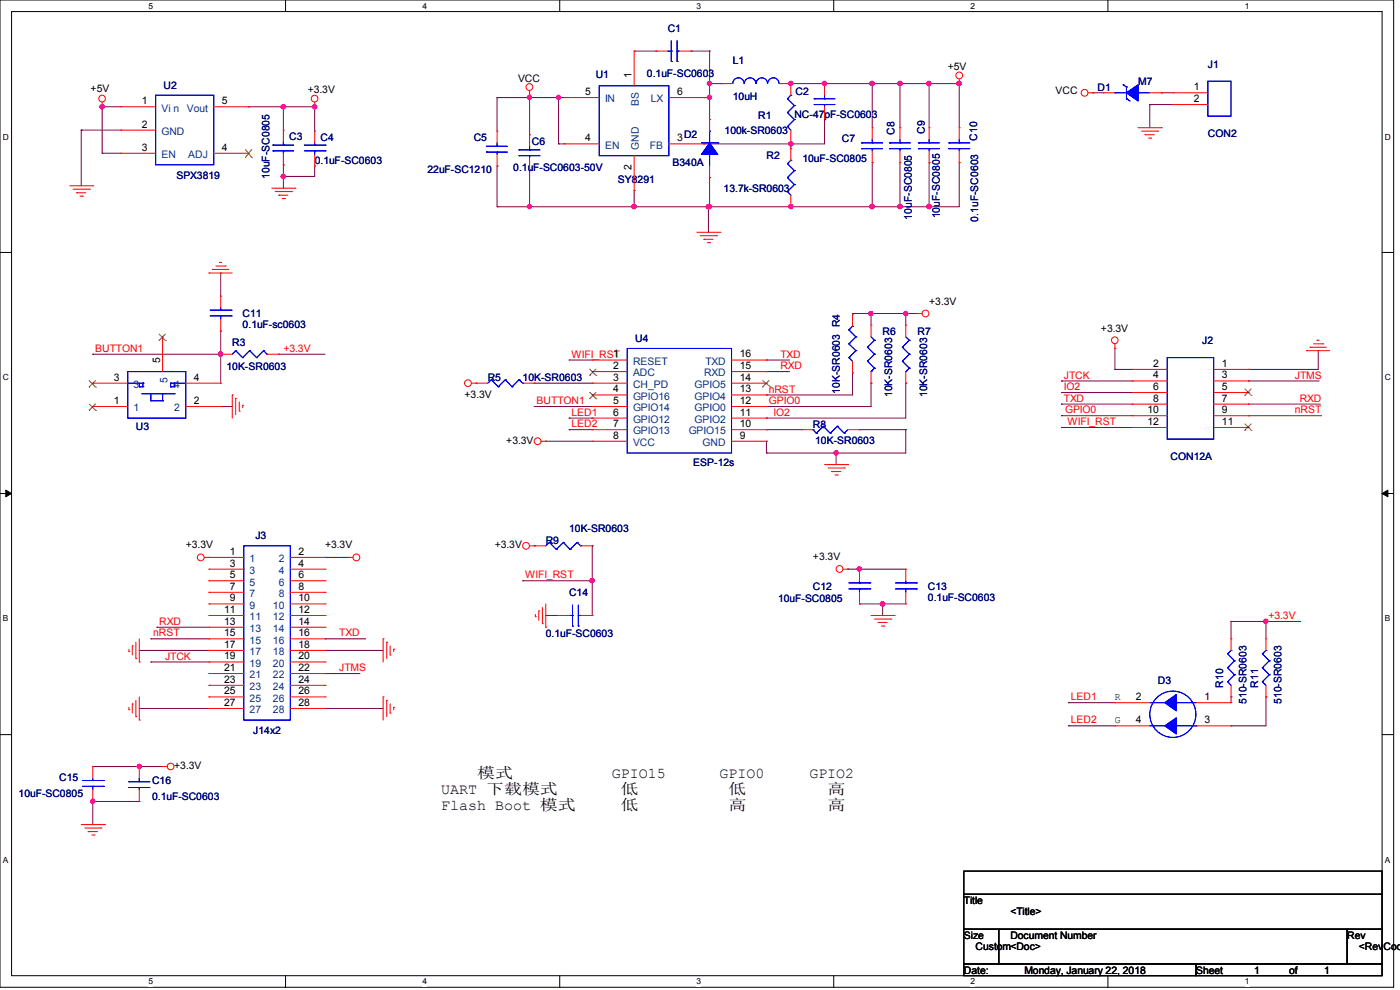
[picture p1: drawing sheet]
<svg xmlns="http://www.w3.org/2000/svg" width="297mm" height="210mm" viewBox="0 0 297 210" stroke-linecap="round" stroke-linejoin="round" font-family="sans-serif">
<path d="M0 0h295.7v209.4h-295.7zM2.5 2.5h290.7v204.5h-290.7z" fill="none" stroke="#000" stroke-width=".21"/>
<g fill="#fff">
<path d="M31.5 .3h1v1.9h-1z"/>
<path d="M31.5 207.2h1v2h-1z"/>
</g>
<path d="M60.6 0v2.5M60.6 207v2.4" fill="none" stroke="#000" stroke-width=".21"/>
<g fill="#fff">
<path d="M89.6 .3h1v1.9h-1z"/>
<path d="M89.6 207.2h1v2h-1z"/>
</g>
<path d="M118.7 0v2.5M118.7 207v2.4" fill="none" stroke="#000" stroke-width=".21"/>
<g fill="#fff">
<path d="M147.8 .3h1v1.9h-1z"/>
<path d="M147.8 207.2h1v2h-1z"/>
</g>
<path d="M176.9 0v2.5M176.9 207v2.4" fill="none" stroke="#000" stroke-width=".21"/>
<g fill="#fff">
<path d="M205.9 .3h1v1.9h-1z"/>
<path d="M205.9 207.2h1v2h-1z"/>
</g>
<path d="M235 0v2.5M235 207v2.4" fill="none" stroke="#000" stroke-width=".21"/>
<g fill="#fff">
<path d="M264.1 .3h.9v1.9h-.9z"/>
<path d="M264.1 207.2h.9v2h-.9z"/>
<path d="M.6 28h1.3v2h-1.3z"/>
<path d="M293.8 28h1.3v2h-1.3z"/>
<path d="M.6 79.1h1.3v2h-1.3z"/>
<path d="M293.8 79.1h1.3v2h-1.3z"/>
</g>
<path d="M0 53.6h2.5M293.2 53.6h2.5" fill="none" stroke="#000" stroke-width=".21"/>
<g fill="#fff">
<path d="M.6 130.2h1.2v2h-1.2z"/>
<path d="M293.8 130.2h1.2v2h-1.2z"/>
</g>
<path d="M0 104.7h2.5M293.2 104.7h2.5" fill="none" stroke="#000" stroke-width=".21"/>
<path d="M1.2 104l1.3 .7-1.3 .7zM293.2 104.7l1.2-.7v1.4z" fill="#000" stroke="#000" stroke-width=".21"/>
<g fill="#fff">
<path d="M.6 181.4h1.2v1.9h-1.2z"/>
<path d="M293.8 181.4h1.2v1.9h-1.2z"/>
</g>
<path d="M0 155.8h2.5M293.2 155.8h2.5M204.5 184.8h88.7v4.9h-88.7zM204.5 189.7h88.7v7.4h-88.7zM204.5 197.1h7.4v7.4h-7.4zM211.9 197.1h73.9v7.4h-73.9zM285.8 197.1h7.4v7.4h-7.4zM204.5 204.5h49.2v2.5h-49.2zM253.7 204.5h39.5v2.5h-39.5z" fill="none" stroke="#000" stroke-width=".21"/>
<g fill="none" stroke="#800040" stroke-width=".21">
<path d="M134.5 10.8h.1M134.5 10.8h4.7M146.6 10.8h.1M146.6 10.8h3.9M150.5 17.7h.1M150.5 10.8h.1M150.5 10.8v14.6M150.5 17.7h2.5M167.8 17.7h.1M167.8 17.7h35.7M174.9 17.7h.1M185 17.7h.1"/>
<path d="M185 17.7v9.4M190.9 17.7h.1M190.9 17.7v9.4M197.1 17.7h.1M197.1 17.7v9.4M203.5 17.7h.1M203.5 17.7v9.4M231.8 19.7h.1M231.8 19.7h2.3M246.4 19.7h.1M246.4 19.7h2.4M17.2 27.6h.1"/>
<path d="M17.2 27.6v11.8M17.2 27.6h8.4M21.7 22.6h.1M21.7 32.5h.1M21.7 22.6h3.9M21.7 22.6v9.9M21.7 32.5h3.9M52.7 22.6h.1M52.7 22.6h14.1M60.1 37.4h.1M60.1 35h.1M60.1 22.6h.1"/>
<path d="M60.1 22.6v5M60.1 35v4.9M66.8 35.2h.1M66.8 22.6h.1M66.8 22.6v5.2M66.8 35.2v2.2h-6.7M105.5 20.7h.1M105.5 35.2h.1M105.5 20.7h14.2M105.5 20.7v7.1M105.5 35.2v8.7M112.4 20.7h.1"/>
<path d="M112.4 36h.1M112.4 20.2h.1M112.4 20.2v8.4M112.4 36v7.9M118.5 20.7h.1M118.5 30.5h.1M118.5 30.5h1.2M118.5 20.7v9.8M149.3 20.7h.1M149.3 30.5h.1M149.3 20.7h1.2M150.5 20.7h.1"/>
<path d="M150.5 37.7h.1M150.5 37.7v6.2M167.8 30.5h.1M167.8 30.1h.1M167.8 30.1v1.4M174.9 25.1h.1M174.9 25.1v5.4h-25.6M185 34.5h.1M185 34.5v9.4M190.9 34.5h.1M190.9 34.5v9.4M197.1 34.5h.1"/>
<path d="M197.1 34.5v9.4M203.5 34.5h.1M203.5 34.5v9.4h-98M243.9 22.2h.1M243.9 22.2v4.9M243.9 22.2h4.9M46.8 57.9h.1M46.8 57.9v4.9M105.5 43.9h.1M112.4 43.9h.1M134.5 40.4h.1M134.5 43.9h.1"/>
<path d="M134.5 40.4v3.5M150.3 43.9h.1M150.3 43.9v5.4M150.5 43.9h.1M167.8 43.9h.1M185 43.9h.1M190.9 43.9h.1M197.1 43.9h.1M19.7 75.1h.1M19.7 75.1h27.1M46.8 70.2h.1M46.8 75.1h.1"/>
<path d="M46.8 70.2v11.1M59.1 75.1h.1M59.1 75.1h9.9M120.7 76.4h.1M120.7 76.4h4.9M162.6 76.4h.1M162.6 78.8h.1M162.6 76.4h4.9M162.6 78.8h4.9M180.8 66.5h.1M180.8 79.1h.1M180.8 66.5v.3"/>
<path d="M180.8 79.1v4.7h-18.2M180.8 66.5h13.8M184.8 66.5h.1M184.8 66.5v2.5M192.2 66.5h.1M192.2 66.5v2.5M236.5 73.9h.1M236.5 78.4h.1M236.5 73.9v4.5M236.5 78.4h3.7M264.8 78.4h.1M279.7 74.4h.1"/>
<path d="M279.7 74.4v4h-14.9M46.8 86.2h.1M46.8 86.2h2.5M113.3 81.3h.1M113.3 86.2h.1M113.3 86.2h12.3M113.3 81.3h12.3M115.8 93.6h.1M115.8 93.6h9.8M120.7 88.7h.1M120.7 91.1h.1M120.7 91.1h4.9"/>
<path d="M120.7 88.7h4.9M162.6 91.1h.1M162.6 86.2h.1M162.6 88.7h.1M162.6 83.8h.1M162.6 93.6h.1M162.6 96.1h.1M162.6 91.1h7.4M162.6 93.6v2.5M177.4 96.1h.1M177.4 96.1v2.5M182.3 91.1h.1"/>
<path d="M182.3 91.1h9.9M184.8 81.3h.1M184.8 81.3v4.9h-22.2M192.2 81.3h.1M192.2 91.1h.1M192.2 81.3v7.4h-29.6M192.2 91.1v5h-29.6M225.2 80.8h.1M225.2 83.3h.1M225.2 85.7h.1M225.2 88.2h.1M225.2 90.7h.1"/>
<path d="M225.2 80.8h15M225.2 83.3h15M225.2 85.7h15M225.2 88.2h15M225.2 90.7h15M264.8 80.8h.1M264.8 85.7h.1M264.8 88.2h.1M264.8 80.8h15.1M264.8 85.7h15.3M264.8 88.2h15.6M69 118.2h.1"/>
<path d="M69 118.2h4.9M125.6 115.8h.1M125.6 115.8v14.8M29.5 138h.1M29.5 138h14.8M32 135.5h.1M32 135.5h12.3M33.3 133.1h.1M33.3 133.1h11M69 135.5h.1M69 138h.1M69 138h12.3"/>
<path d="M69 135.5h8.6M110.9 123.2h.1M110.9 123.2h14.7M115.8 130.6h.1M115.8 130.6h2.4M125.6 123.2h.1M179.8 120.7h.1M179.8 120.7h12.4M182.3 120.7h.1M182.3 128.1h.1M182.3 128.1h9.9M187.2 128.1h.1"/>
<path d="M187.2 128.1v2.5M261.2 131.8h.1M261.2 131.8v3.7M261.2 131.8h14.7M268.6 131.8h.1M268.6 131.8v3.7M29.5 150.3h.1M29.5 150.3h14.8M32 140.4h.1M32 140.4h12.3M69 142.9h.1M69 150.3h.1"/>
<path d="M69 142.9h7.4M69 150.3h12.3M226.7 154h.1M226.7 149.1h.1M226.7 154h9.8M226.7 149.1h9.8M261.2 147.8h.1M261.2 154h.1M261.2 147.8v1.3M268.6 147.8h.1M268.6 147.8v6.2h-7.4M19.7 162.6h.1"/>
<path d="M19.7 170h.1M19.7 162.6h14.8M19.7 170h9.8M19.7 170v4.9M29.5 162.6h.1"/>
</g>
<g fill="#f0f" stroke="#f0f" stroke-width=".21">
<circle cx="182.3" cy="120.7" r=".47"/>
<circle cx="187.2" cy="128.1" r=".48"/>
<circle cx="29.5" cy="162.6" r=".48"/>
<circle cx="19.7" cy="170" r=".47"/>
<circle cx="46.8" cy="75.1" r=".48"/>
<circle cx="268.5" cy="131.8" r=".47"/>
<circle cx="118.5" cy="20.7" r=".47"/>
<circle cx="112.3" cy="20.7" r=".47"/>
<circle cx="167.8" cy="30.5" r=".47"/>
<circle cx="150.5" cy="20.7" r=".47"/>
<circle cx="174.9" cy="17.7" r=".48"/>
<circle cx="167.8" cy="17.7" r=".47"/>
<circle cx="185" cy="43.8" r=".47"/>
<circle cx="167.8" cy="43.8" r=".47"/>
<circle cx="185" cy="17.7" r=".47"/>
<circle cx="197.1" cy="43.8" r=".47"/>
<circle cx="150.5" cy="43.8" r=".47"/>
<circle cx="203.5" cy="17.7" r=".48"/>
<circle cx="134.5" cy="43.8" r=".47"/>
<circle cx="112.3" cy="43.8" r=".47"/>
<circle cx="21.7" cy="22.6" r=".48"/>
<circle cx="60.1" cy="37.4" r=".48"/>
<circle cx="66.7" cy="22.6" r=".48"/>
<circle cx="60.1" cy="22.6" r=".48"/>
<circle cx="190.9" cy="43.8" r=".47"/>
<circle cx="197.1" cy="17.7" r=".47"/>
<circle cx="190.9" cy="17.7" r=".47"/>
<circle cx="150.5" cy="17.7" r=".47"/>
<circle cx="150.3" cy="43.8" r=".48"/>
<circle cx="177.4" cy="96.1" r=".47"/>
<circle cx="192.2" cy="66.5" r=".47"/>
<circle cx="184.7" cy="66.5" r=".47"/>
<circle cx="125.6" cy="123.1" r=".48"/>
</g>
<g fill="none" stroke="#f00" stroke-width=".21">
<path d="M112.4 19.2v1M134.5 10.8h.1M134.5 10.8v7.4M139.2 10.8h.1M139.2 10.8h2.4M144.1 10.8h2.5M146.6 10.8h.1M153 17.7h.1M153 17.7h2.4M165.3 17.7h2.5M167.8 17.7h.1M167.8 17.7v2.5"/>
<path d="M174.9 17.7h.1M174.9 17.7v2.5M203.5 17.7h.1M203.5 16.8v.9M230.8 19.7h1M231.8 19.7h.1M234.1 19.7h.1M234.1 19.7h2.4M243.9 19.7h2.5M246.4 19.7h.1M248.8 19.7h.1M248.8 19.7h7.4"/>
<path d="M14.8 39.4h4.9M19.7 39.4h.1M21.7 22.6h.1M21.7 21.7v.9M25.6 22.6h.1M25.6 32.5h.1M25.6 27.6h.1M25.6 22.6h7.4M25.6 32.5h7.4M25.6 27.6h7.4M45.3 22.6h7.4M45.3 32.5h7.4"/>
<path d="M52.7 32.5h.1M52.7 22.6h.1M57.7 39.9h4.9M60.1 35h.1M60.1 27.6h.1M60.1 27.6v2.5M60.1 32.5v2.5M62.6 39.9h.1M66.8 22.6h.1M66.8 27.8h.1M66.8 35.2h.1M66.8 21.7v.9"/>
<path d="M66.8 27.8v2.5M66.8 32.8v2.4M105.5 35.2h.1M105.5 27.8h.1M105.5 27.8v2.5M105.5 32.8v2.4M112.4 20.2h.1M112.4 36h.1M112.4 28.6h.1M112.4 28.6v2.4M112.4 33.5v2.5M119.7 30.5h.1"/>
<path d="M119.7 20.7h.1M119.7 30.5h7.4M119.7 20.7h7.4M134.5 33v7.4M141.9 30.5h7.4M141.9 20.7h7.4M149.3 30.5h.1M149.3 20.7h.1M150.5 37.7h.1M150.5 25.4h.1M150.5 25.4v2.4M150.5 35.2v2.5"/>
<path d="M167.8 30.1h.1M167.8 31.5h.1M167.8 27.6v2.5M167.8 31.5v2.5M174.9 25.1h.1M174.9 22.6v2.5M185 34.5h.1M185 27.1h.1M185 27.1v2.4M185 32v2.5M190.9 34.5h.1M190.9 27.1h.1"/>
<path d="M190.9 27.1v2.4M190.9 32v2.5M197.1 34.5h.1M197.1 27.1h.1M197.1 27.1v2.4M197.1 32v2.5M203.5 34.5h.1M203.5 27.1h.1M203.5 27.1v2.4M203.5 32v2.5M241.4 27.1h5M242.2 27.8h3.4"/>
<path d="M242.9 28.6h.1M242.9 28.6h2M243.7 29.3h.4M244.1 29.3h.1M245.6 27.8h.1M246.4 27.1h.1M248.8 22.2h.1M248.8 22.2h7.4M15.5 40.1h3.5M16.3 40.9h.1M16.3 40.9h1.9M17 41.6h.5"/>
<path d="M17.5 41.6h.1M19 40.1h.1M44.3 57.9h.1M44.3 57.9h5M45.1 57.1h.1M45.1 57.1h3.4M45.8 56.4h2M46.6 55.7h.1M46.6 55.7h.4M47.8 56.4h.1M58.4 40.6h3.4M59.1 41.4h.1"/>
<path d="M59.1 41.4h2M59.9 42.1h.5M60.4 42.1h.1M61.8 40.6h.1M134.5 40.4h.1M147.8 49.3h4.9M148.5 50h3.5M149.3 50.8h.1M149.3 50.8h2M150 51.5h.5M150.5 51.5h.1M152 50h.1"/>
<path d="M152.7 49.3h.1M167.8 43.9h.1M167.8 41.4v2.5M34.5 71.5h.1M34.5 71.5v7.3M46.8 62.8h.1M46.8 70.2h.1M46.8 75.1h.1M46.8 62.8v2.5M46.8 67.7v2.5M46.8 75.1h2.5M56.6 75.1h2.5"/>
<path d="M59.1 75.1h.1M125.6 76.4h.1M125.6 78.8h.1M125.6 78.8h7.5M125.6 76.4h7.5M155.2 78.8h7.4M155.2 76.4h7.4M162.6 78.8h.1M162.6 76.4h.1M180.8 79.1h.1M180.8 66.8h.1M180.8 66.8v2.4"/>
<path d="M180.8 76.6v2.5M184.8 69h.1M184.8 69v2.5M184.8 78.8v2.5M192.2 69h.1M192.2 69v2.5M192.2 78.8v2.5M194.6 66.5h.1M194.6 66.5h1M236.5 73.9h.1M236.5 72.9v1M240.2 78.4h.1"/>
<path d="M240.2 78.4h7.4M257.5 78.4h7.3M264.8 78.4h.1M277.2 74.4h.1M277.2 74.4h4.9M277.9 73.7h.1M277.9 73.7h3.4M278.6 72.9h2M279.4 72.2h.1M279.4 72.2h.5M280.6 72.9h.1M19.7 86.2h.1"/>
<path d="M19.7 81.3h.1M19.7 81.3h7.4M19.7 86.2h7.4M39.4 81.3h7.4M39.4 86.2h7.4M46.8 86.2h.1M46.8 81.3h.1M49.3 83.8h.1M49.3 83.8v4.9M50 84.5h.1M50 84.5v3.5M50.8 87.2h.1"/>
<path d="M50.8 85.3v1.9M51.5 86h.1M51.5 86v.5M100 81.3h3.5M101 81.3h.1M110.9 81.3h2.4M113.3 81.3h.1M114.8 93.6h1M115.8 93.6h.1M125.6 81.3h.1M125.6 83.8h.1M125.6 86.2h.1"/>
<path d="M125.6 88.7h.1M125.6 91.1h.1M125.6 93.6h.1M125.6 81.3h7.5M125.6 93.6h7.5M125.6 91.1h7.5M125.6 88.7h7.5M125.6 86.2h7.5M125.6 83.8h7.5M155.2 81.3h7.4M155.2 93.6h7.4M155.2 91.1h7.4"/>
<path d="M155.2 88.7h7.4M155.2 86.2h7.4M155.2 83.8h7.4M162.6 93.6h.1M162.6 91.1h.1M162.6 88.7h.1M162.6 86.2h.1M162.6 83.8h.1M162.6 81.3h.1M170 91.1h.1M170 91.1h2.5M174.9 98.6h4.9"/>
<path d="M175.6 99.3h3.5M179.1 99.3h.1M179.8 98.6h.1M179.8 91.1h2.5M182.3 91.1h.1M184.8 81.3h.1M192.2 81.3h.1M240.2 80.8h.1M240.2 83.3h.1M240.2 85.7h.1M240.2 88.2h.1M240.2 90.7h.1"/>
<path d="M240.2 80.8h7.4M240.2 83.3h7.4M240.2 85.7h7.4M240.2 88.2h7.4M240.2 90.7h7.4M257.5 80.8h7.3M257.5 83.3h7.3M257.5 85.7h7.3M257.5 88.2h7.3M257.5 90.7h7.3M264.8 80.8h.1M264.8 83.3h.1"/>
<path d="M264.8 85.7h.1M264.8 88.2h.1M264.8 90.7h.1M43.3 118.2h8.4M44.3 118.2h.1M61.6 118.2h7.4M69 118.2h.1M73.9 118.2h.1M73.9 118.2h1M112.4 115.8h3.4M113.3 115.8h.1M123.2 115.8h2.4"/>
<path d="M125.6 115.8h.1M176.4 100h.1M176.4 100h2M177.1 100.8h.5M177.6 100.8h.1M27.3 138.2h.1M27.3 137.7v.5M28.1 137h.1M28.1 137v1.9M28.8 139.7h.1M28.8 136.2v3.5M29.5 135.5v4.9"/>
<path d="M44.3 120.7h.1M44.3 123.2h.1M44.3 125.6h.1M44.3 128.1h.1M44.3 130.6h.1M44.3 133.1h.1M44.3 135.5h.1M44.3 138h.1M44.3 130.6h7.4M44.3 120.7h7.4M44.3 123.2h7.4M44.3 125.6h7.4"/>
<path d="M44.3 128.1h7.4M44.3 133.1h7.4M44.3 135.5h7.4M44.3 138h7.4M61.6 130.6h7.4M61.6 120.7h7.4M61.6 123.2h7.4M61.6 125.6h7.4M61.6 128.1h7.4M61.6 133.1h7.4M61.6 135.5h7.4M61.6 138h7.4"/>
<path d="M69 120.7h.1M69 123.2h.1M69 125.6h.1M69 128.1h.1M69 130.6h.1M69 133.1h.1M69 135.5h.1M69 138h.1M81.3 135.5h.1M81.3 135.5v4.9M82 136.2h.1M82 136.2v3.5"/>
<path d="M82.8 138.9h.1M82.8 137v1.9M83.5 137.7h.1M83.5 137.7v.5M113.6 130.8h.1M113.6 130.3v.5M114.3 129.6h.1M114.3 129.6v2M115.1 132.3h.1M115.1 128.9v3.4M115.8 133.1h.1M115.8 128.1v5"/>
<path d="M118.2 130.6h.1M118.2 130.6h2.5M123.2 130.6h2.4M125.6 130.6h.1M178.9 120.7h.9M179.8 120.7h.1M182.3 120.7h.1M182.3 128.1h.1M182.3 120.7v2.5M182.3 125.6v2.5M184.8 130.6h4.9M185.5 131.3h3.5"/>
<path d="M186.3 132h.1M186.3 132h1.9M187 132.8h.5M187.5 132.8h.1M189 131.3h.1M189.7 130.6h.1M192.2 120.7h.1M192.2 128.1h.1M192.2 120.7v2.5M192.2 125.6v2.5M261.2 135.5h.1M261.2 135.5v2.5"/>
<path d="M268.6 135.5h.1M268.6 135.5v2.5M27.3 150.5h.1M27.3 150v.5M28.1 149.3h.1M28.1 149.3v2M28.8 152h.1M28.8 148.5v3.5M29.5 140.4h.1M29.5 152.7h.1M29.5 147.8v4.9M44.3 140.4h.1"/>
<path d="M44.3 142.9h.1M44.3 145.4h.1M44.3 147.8h.1M44.3 150.3h.1M44.3 140.4h7.4M44.3 142.9h7.4M44.3 145.4h7.4M44.3 147.8h7.4M44.3 150.3h7.4M61.6 140.4h7.4M61.6 142.9h7.4M61.6 145.4h7.4"/>
<path d="M61.6 147.8h7.4M61.6 150.3h7.4M69 140.4h.1M69 142.9h.1M69 145.4h.1M69 147.8h.1M69 150.3h.1M81.3 147.8h.1M81.3 147.8v4.9M82 148.5h.1M82 148.5v3.5M82.8 151.3h.1"/>
<path d="M82.8 149.3v2M83.5 150h.1M83.5 150v.5M236.5 149.1h.1M236.5 154h.1M236.5 149.1h7.4M236.5 154h7.4M253.7 149.1h7.5M253.7 154h7.5M261.2 149.1h.1M261.2 154h.1M261.2 147.8h.1"/>
<path d="M261.2 145.4v2.4M268.6 147.8h.1M268.6 145.4v2.4M17.2 174.9h5M18 175.6h3.4M18.7 176.4h.1M18.7 176.4h2M19.5 177.1h.4M19.7 162.6h.1M19.7 170h.1M19.7 162.6v2.5M19.7 167.5v2.5"/>
<path d="M19.9 177.1h.1M21.4 175.6h.1M22.2 174.9h.1M29.5 170h.1M29.5 162.6h.1M29.5 162.6v2.5M29.5 167.5v2.5M34.5 162.6h.1M34.5 162.6h1"/>
<circle cx="112.3" cy="18.5" r=".72"/>
<circle cx="203.5" cy="16" r=".72"/>
<circle cx="230.1" cy="19.7" r=".72"/>
<circle cx="21.6" cy="20.9" r=".71"/>
<circle cx="66.7" cy="20.9" r=".71"/>
<circle cx="196.3" cy="66.5" r=".72"/>
<circle cx="236.5" cy="72.2" r=".71"/>
<circle cx="99.3" cy="81.3" r=".72"/>
<circle cx="114" cy="93.6" r=".72"/>
<circle cx="42.6" cy="118.2" r=".72"/>
<circle cx="75.6" cy="118.2" r=".72"/>
<circle cx="111.6" cy="115.8" r=".72"/>
<circle cx="178.1" cy="120.7" r=".72"/>
<circle cx="36.2" cy="162.6" r=".71"/>
</g>
<g fill="none" stroke="#00f" stroke-width=".21">
<path d="M127.1 18.2h14.8v14.8h-14.8zM141.6 10.8h.8M142.4 13h.1M142.4 10.8h.1M142.4 8.6v4.4M143.6 10.8h.1M143.6 13h.1M143.6 10.8h.5M143.6 8.6v4.4M155.4 17.7a1.21 1.21 0 0 1 1.3-1.2 1.21 1.21 0 0 1 1.2 1.2 1.25 1.25 0 0 1 1.2-1.2 1.25 1.25 0 0 1 1.3 1.2 1.23 1.23 0 0 1 1.2-1.2 1.23 1.23 0 0 1 1.2 1.2M162.9 17.7a1.21 1.21 0 0 1 1.2-1.2 1.21 1.21 0 0 1 1.2 1.2M236.5 19.7h.1"/>
<path d="M236.5 19.7h2.5M238.3 18h.1M238.3 18l.7 .5M239 18.5h.1M239 18.5v2.5M241.4 19.7h.1M241.4 19.7h2.5M256.2 17.2h5v7.4h-5zM33 20.2h12.3v14.8h-12.3zM57.9 30.8h.1M57.9 32h.1M57.9 30.8h4.4"/>
<path d="M57.9 32h4.4M60.1 32h.1M60.1 30.8h.1M60.1 30.1v.7M60.1 32v.5M64.6 30.8h4.4M64.6 32h4.4M66.8 30.8h.1M66.8 32h.1M66.8 30.3v.5M66.8 32v.8M69 32h.1"/>
<path d="M69 30.8h.1M103.2 31h.1M103.2 32.3h.1M103.2 31h4.5M103.2 32.3h4.5M105.5 32.3h.1M105.5 31h.1M105.5 30.3v.7M105.5 32.3v.5M110.1 31.8h.1M110.1 33h.1M110.1 31.8h4.5"/>
<path d="M110.1 33h4.5M112.4 33h.1M112.4 31.8h.1M112.4 31v.8M112.4 33v.5M148.8 30.3h3.5M150.5 32.8h.1M150.5 27.8h.1M150.5 27.8v2.5M150.5 32.8v2.4M152.3 30.3h.1M167 26.8h.1"/>
<path d="M167 23.9h.1M167 21h.1M167 37.7h.1M167 34.7h.1M167 26.8l.8 .8M167 23.9l1.5 1.5M167 21l1.5 1.4M167 37.7l1.5 1.5M167 34.7l1.5 1.5M167.8 20.2h.1M167.8 34h.1M167.8 20.2l-.8 .8"/>
<path d="M167.8 34l-.8 .7M168.5 25.4h.1M168.5 22.4h.1M168.5 39.2h.1M168.5 36.2h.1M168.5 25.4l-1.5 1.4M168.5 22.4l-1.5 1.5M168.5 39.2l-1.5 1.4M168.5 36.2l-1.5 1.5M172.7 21h.1M172.7 22.2h.1M172.7 21h4.4"/>
<path d="M172.7 22.2h4.4M174.9 22.2h.1M174.9 21h.1M174.9 20.2v.8M174.9 22.2v.4M182.8 30.3h.1M182.8 31.5h.1M182.8 30.3h4.4M182.8 31.5h4.4M185 31.5h.1M185 30.3h.1M185 29.5v.8"/>
<path d="M185 31.5v.5M188.7 30.3h.1M188.7 31.5h.1M188.7 30.3h4.5M188.7 31.5h4.5M190.9 31.5h.1M190.9 30.3h.1M190.9 29.5v.8M190.9 31.5v.5M194.9 30.3h.1M194.9 31.5h.1M194.9 30.3h4.4"/>
<path d="M194.9 31.5h4.4M197.1 31.5h.1M197.1 30.3h.1M197.1 29.5v.8M197.1 31.5v.5M201.3 30.3h.1M201.3 31.5h.1M201.3 30.3h4.4M201.3 31.5h4.4M203.5 31.5h.1M203.5 30.3h.1M203.5 29.5v.8"/>
<path d="M203.5 31.5v.5M239 21h.1M239 21l.7 .4M167 40.6h.1M167 40.6l.8 .8M27.1 78.8h12.3v9.9h-12.3zM44.6 67h4.4M44.6 65.8h4.4M46.8 65.8h.1M46.8 67h.1M46.8 65.3v.5M46.8 67v.7"/>
<path d="M49 67h.1M49 65.8h.1M50 74.4h.1M50 74.4l-.7 .7M50 74.4l1.5 1.5M51.5 75.9h.1M53 74.4h.1M53 74.4l-1.5 1.5M53 74.4l1.4 1.5M54.4 75.9h.1M55.9 74.4h.1M55.9 74.4l-1.5 1.5"/>
<path d="M55.9 74.4l.7 .7M56.6 75.1h.1M133.1 73.9h22.1v22.2h-22.1zM180.1 75.9h.1M180.1 72.9h.1M180.1 70h.1M180.1 75.9l.7 .7M180.1 72.9l1.5 1.5M180.1 70l1.5 1.5M180.8 69.2h.1M180.8 69.2l-.7 .8M181.6 74.4h.1"/>
<path d="M181.6 71.5h.1M181.6 74.4l-1.5 1.5M181.6 71.5l-1.5 1.4M184 73.7h.1M184 76.6h.1M184 73.7l1.5 1.4M184 76.6l1.5 1.5M184.8 78.8h.1M184.8 71.5l.7 .7M185.5 72.2h.1M185.5 75.1h.1M185.5 78.1h.1"/>
<path d="M185.5 72.2l-1.5 1.5M185.5 75.1l-1.5 1.5M185.5 78.1l-.7 .7M191.4 73.7h.1M191.4 76.6h.1M191.4 73.7l1.5 1.4M191.4 76.6l1.5 1.5M192.2 78.8h.1M192.2 71.5l.7 .7M192.9 72.2h.1M192.9 75.1h.1M192.9 78.1h.1"/>
<path d="M192.9 75.1l-1.5 1.5M192.9 72.2l-1.5 1.5M192.9 78.1l-.7 .7M247.6 75.9h9.9v17.2h-9.9zM27.1 81.3h3.2M29.5 82h.1M29.5 81.3v.7M29.5 82h.8M30.1 83.5h6.9M30.3 81.3h.1M30.3 82h.1M30.3 81.3v.7"/>
<path d="M32 85h.1M32 83.5v1.5M32 85h2.5M34.5 85h.1M34.5 83.5h.1M34.5 83.5v1.5M36.2 81.3h.1M36.2 82h.1M36.2 81.3h3.2M36.2 81.3v.7M36.2 82h.8M37 83.5h.1"/>
<path d="M37 82h.1M37 81.3h.1M37 81.3v.7M104.2 80.6h.1M104.2 80.6l-.7 .7M104.2 80.6l1.5 1.4M105.7 82h.1M107.2 80.6h.1M107.2 80.6l-1.5 1.4M107.2 80.6l1.4 1.4M108.6 82h.1M110.1 80.6h.1"/>
<path d="M110.1 80.6l-1.5 1.4M110.1 80.6l.8 .7M110.9 81.3h.1M172.5 91.1h.1M172.5 91.1l.7 .8M173.2 91.9h.1M174.7 90.4h.1M174.7 90.4l1.4 1.5M174.7 90.4l-1.5 1.5M176.1 91.9h.1M177.6 90.4h.1M177.6 90.4l1.5 1.5"/>
<path d="M177.6 90.4l-1.5 1.5M179.1 91.9h.1M179.8 91.1l-.7 .8M51.7 115.8h9.9v36.9h-9.9zM116.5 115.1h.1M116.5 115.1l-.7 .7M116.5 115.1l1.5 1.4M118 116.5h.1M119.5 115.1h.1M119.5 115.1l-1.5 1.4M119.5 115.1l1.4 1.4M120.9 116.5h.1"/>
<path d="M122.4 115.1h.1M122.4 115.1l-1.5 1.4M122.4 115.1l.8 .7M123.2 115.8h.1M120.7 130.6h.8M121.5 132.8h.1M121.5 130.6h.1M121.5 128.4v4.4M122.7 130.6h.1M122.7 132.8h.1M122.7 130.6h.5M122.7 128.4v4.4"/>
<path d="M180.1 124.9h4.4M180.1 123.7h4.4M182.3 123.7h.1M182.3 124.9h.1M182.3 123.2v.5M182.3 124.9v.7M184.5 124.9h.1M184.5 123.7h.1M189.9 124.9h4.5M189.9 123.7h4.5M192.2 123.7h.1M192.2 124.9h.1"/>
<path d="M192.2 123.2v.5M192.2 124.9v.7M194.4 124.9h.1M194.4 123.7h.1M260.4 138.7h.1M260.4 138.7l1.5 1.5M261.2 138h.1M261.2 138l-.8 .7M267.8 138.7h.1M267.8 138.7l1.5 1.5M268.6 138h.1M268.6 138l-.8 .7"/>
<path d="M243.9 149.1h3.2M243.9 154h3.5M247.1 149.1h.1M247.4 154h.1M248.8 154h4.9M249.6 149.1h.1M249.6 149.1h4.1M253.7 154h.1M260.4 144.6h.1M260.4 141.6h.1M260.4 144.6l.8 .8M260.4 141.6l1.5 1.5"/>
<path d="M261.9 143.1h.1M261.9 140.2h.1M261.9 143.1l-1.5 1.5M261.9 140.2l-1.5 1.4M267.8 144.6h.1M267.8 141.6h.1M267.8 144.6l.8 .8M267.8 141.6l1.5 1.5M269.3 143.1h.1M269.3 140.2h.1M269.3 143.1l-1.5 1.5M269.3 140.2l-1.5 1.4"/>
<path d="M17.5 166.8h4.4M17.5 165.6h4.4M19.7 165.6h.1M19.7 166.8h.1M19.7 165.1v.5M19.7 166.8v.7M21.9 166.8h.1M21.9 165.6h.1M27.3 165.8h.1M27.3 167h.1M27.3 165.8h4.5M27.3 167h4.5"/>
<path d="M29.5 167h.1M29.5 165.8h.1M29.5 165.1v.7M29.5 167v.5"/>
<circle cx="248.8" cy="151.5" r="4.9"/>
</g>
<g fill="#00f" stroke="#00f" stroke-width=".21">
<path d="M239 19.7l2.4-1.7v3.4z" fill-rule="evenodd"/>
<path d="M239 19.7l2.4-1.7v3.4z" fill-rule="evenodd"/>
<path d="M247.1 154l2.5-1.7v3.4z" fill-rule="evenodd"/>
<path d="M247.1 149.1l2.5-1.8v3.5z" fill-rule="evenodd"/>
<path d="M247.1 154l2.5-1.7v3.4z" fill-rule="evenodd"/>
<path d="M247.1 149.1l2.5-1.8v3.5z" fill-rule="evenodd"/>
<path d="M150.5 30.3l1.8 2.5h-3.5z" fill-rule="evenodd"/>
<path d="M150.5 30.3l1.8 2.5h-3.5z" fill-rule="evenodd"/>
</g>
<g fill="none" stroke="#804000" stroke-width=".21">
<path d="M52 33.4h.1M52 31.7l1.4 1.7M53.4 33.4h.1M53.4 31.7l-1.4 1.7M33.7 72.2h.1M33.7 70.8l1.4 1.4M35.1 72.2h.1M35.1 70.8l-1.4 1.4M125.1 79.6h.1M125.1 78.2l1.4 1.4M126.5 79.6h.1M126.5 78.2l-1.4 1.4"/>
<path d="M18.9 87.1h.1M18.9 82.1h.1M18.9 85.6l1.4 1.5M18.9 80.7l1.4 1.4M20.3 87.1h.1M20.3 82.1h.1M20.3 85.6l-1.4 1.5M20.3 80.7l-1.4 1.4M125.1 84.6h.1M125.1 83.2l1.4 1.4M126.5 84.6h.1M126.5 83.2l-1.4 1.4"/>
<path d="M161.7 82.1h.1M161.7 80.7l1.8 1.4M163.2 80.7l-1.5 1.4M163.5 82.1h.1M264.1 83.9h.1M264.1 91.3h.1M264.1 82.5l1.4 1.4M264.1 89.9l1.4 1.4M265.5 83.9h.1M265.5 91.3h.1M265.5 82.5l-1.4 1.4M265.5 89.9l-1.4 1.4"/>
</g>
<g font-size="3.2">
<text x="101.2" y="165.1">模式</text>
<text x="129.8" y="165.1">GPIO15</text>
<text x="152.7" y="165.1">GPIO0</text>
<text x="171.7" y="165.1">GPIO2</text>
<text x="93.6" y="168.5">UART 下载模式</text>
<text x="93.6" y="171.9">Flash Boot 模式</text>
<text x="131.7" y="168.5">低</text>
<text x="131.7" y="171.9">低</text>
<text x="154.6" y="168.5">低</text>
<text x="154.6" y="171.9">高</text>
<text x="175.5" y="168.5">高</text>
<text x="175.5" y="171.9">高</text>
</g>
<g font-size="2.2" fill="#000080">
<text x="141.7" y="6.7">C1</text>
<text x="126.4" y="16.6">U1</text>
<text x="137.3" y="16.3">0.1uF-SC0603</text>
<text x="155.5" y="13.6">L1</text>
<text x="256.3" y="14.4">J1</text>
<text x="34.7" y="18.8">U2</text>
<text x="155.5" y="21.3">10uH</text>
<text x="168.8" y="20.2">C2</text>
<text x="232.8" y="19.3">D1</text>
<text x="241.4" y="18">M7</text>
<text x="61.3" y="29.6">C3</text>
<text x="68" y="29.8">C4</text>
<text x="100.5" y="29.8">C5</text>
<text x="145.1" y="29.4">D2</text>
<text x="153.7" y="28.4">100k-SR0603</text>
<text x="160.9" y="25.2">R1</text>
<text x="168.5" y="24.9">NC-47pF-SC0603</text>
<text x="189.8" y="28.6" transform="rotate(-90 189.8 28.6)">C8</text>
<text x="196.2" y="28.3" transform="rotate(-90 196.2 28.3)">C9</text>
<text x="207.3" y="29.8" transform="rotate(-90 207.3 29.8)">C10</text>
<text x="256.3" y="29.1">CON2</text>
<text x="66.8" y="34.8">0.1uF-SC0603</text>
<text x="112.8" y="30.9">C6</text>
<text x="142.7" y="35.3">B340A</text>
<text x="162.6" y="33.8">R2</text>
<text x="170.2" y="34.3">10uF-SC0805</text>
<text x="178.6" y="30.1">C7</text>
<text x="37.4" y="38">SPX3819</text>
<text x="57.2" y="37.9" transform="rotate(-90 57.2 37.9)">10uF-SC0805</text>
<text x="90.7" y="36.7">22uF-SC1210</text>
<text x="108.9" y="36.3">0.1uF-SC0603-50V</text>
<text x="131.1" y="38.7">SY8291</text>
<text x="153.5" y="40.7">13.7k-SR0603</text>
<text x="193.5" y="46.6" transform="rotate(-90 193.5 46.6)">10uF-SC0805</text>
<text x="199.4" y="46.3" transform="rotate(-90 199.4 46.3)">10uF-SC0805</text>
<text x="207.5" y="47" transform="rotate(-90 207.5 47)">0.1uF-SC0603</text>
<text x="51.5" y="67.3">C11</text>
<text x="51.5" y="69.5">0.1uF-sc0603</text>
<text x="187.2" y="71">R6</text>
<text x="194.7" y="71">R7</text>
<text x="49.3" y="73.5">R3</text>
<text x="134.8" y="72.5">U4</text>
<text x="255" y="73">J2</text>
<text x="48" y="78.4">10K-SR0603</text>
<text x="103.5" y="80.9">R5</text>
<text x="110.9" y="80.9">10K-SR0603</text>
<text x="178.2" y="83.5" transform="rotate(-90 178.2 83.5)">10K-SR0603 R4</text>
<text x="189.3" y="84.2" transform="rotate(-90 189.3 84.2)">10K-SR0603</text>
<text x="196.7" y="84.2" transform="rotate(-90 196.7 84.2)">10K-SR0603</text>
<text x="28.8" y="91.2">U3</text>
<text x="172.5" y="90.7">R8</text>
<text x="172.9" y="94.2">10K-SR0603</text>
<text x="147.1" y="98.8">ESP-12s</text>
<text x="248.3" y="97.6">CON12A</text>
<text x="120.7" y="112.9">10K-SR0603</text>
<text x="54.2" y="114.4">J3</text>
<text x="115.8" y="115.4">R9</text>
<text x="172.5" y="125.2">C12</text>
<text x="196.9" y="125.2">C13</text>
<text x="120.7" y="126.5">C14</text>
<text x="165.1" y="127.7">10uF-SC0805</text>
<text x="196.9" y="127.4">0.1uF-SC0603</text>
<text x="115.8" y="135.1">0.1uF-SC0603</text>
<text x="245.6" y="145.2">D3</text>
<text x="259.5" y="145.8" transform="rotate(-90 259.5 145.8)">R10</text>
<text x="264.4" y="149.3" transform="rotate(-90 264.4 149.3)">510-SR0603</text>
<text x="266.9" y="145.8" transform="rotate(-90 266.9 145.8)">R11</text>
<text x="271.8" y="149.3" transform="rotate(-90 271.8 149.3)">510-SR0603</text>
<text x="53.7" y="155.7">J14x2</text>
<text x="12.6" y="165.6">C15</text>
<text x="32.3" y="166.4">C16</text>
<text x="3.9" y="169.1">10uF-SC0805</text>
<text x="32.3" y="169.8">0.1uF-SC0603</text>
</g>
<g font-size="2.2">
<text x="109.9" y="17.3">VCC</text>
<text x="134" y="16.5" transform="rotate(-90 134 16.5)">1</text>
<text x="201" y="14.8">+5V</text>
<text x="19.2" y="19.5">+5V</text>
<text x="30.1" y="22.1">1</text>
<text x="47.1" y="22.1">5</text>
<text x="65.3" y="19.8">+3.3V</text>
<text x="124.2" y="20.2">5</text>
<text x="143.6" y="20.2">6</text>
<text x="224" y="20">VCC</text>
<text x="253.3" y="19.1">1</text>
<text x="253.3" y="21.6">2</text>
<text x="30.1" y="27.1">2</text>
<text x="124.2" y="30">4</text>
<text x="143.6" y="30">3</text>
<text x="30.1" y="32">3</text>
<text x="47.1" y="32">4</text>
<text x="134" y="36" transform="rotate(-90 134 36)">2</text>
<text x="197.1" y="64.6">+3.3V</text>
<text x="233.6" y="70.5">+3.3V</text>
<text x="34" y="77.1" transform="rotate(-90 34 77.1)">5</text>
<text x="130.1" y="75.8">1</text>
<text x="156.9" y="75.8">16</text>
<text x="244.7" y="77.8">2</text>
<text x="259.2" y="77.8">1</text>
<text x="24.1" y="80.7">3</text>
<text x="41.1" y="80.7">4</text>
<text x="130.1" y="78.3">2</text>
<text x="130.1" y="80.7">3</text>
<text x="130.1" y="83.2">4</text>
<text x="156.9" y="83.2">13</text>
<text x="156.9" y="80.7">14</text>
<text x="156.9" y="78.3">15</text>
<text x="244.7" y="80.3">4</text>
<text x="244.7" y="82.7">6</text>
<text x="259.2" y="80.3">3</text>
<text x="259.2" y="82.7">5</text>
<text x="24.1" y="85.7">1</text>
<text x="41.1" y="85.7">2</text>
<text x="98.6" y="84.3">+3.3V</text>
<text x="130.1" y="85.7">5</text>
<text x="130.1" y="88.1">6</text>
<text x="156.9" y="88.1">11</text>
<text x="156.9" y="85.7">12</text>
<text x="243.4" y="87.6">10</text>
<text x="244.7" y="85.2">8</text>
<text x="259.2" y="85.2">7</text>
<text x="259.2" y="87.6">9</text>
<text x="107.4" y="94.2">+3.3V</text>
<text x="130.1" y="90.6">7</text>
<text x="130.1" y="93">8</text>
<text x="156.9" y="93">9</text>
<text x="156.9" y="90.6">10</text>
<text x="243.4" y="90.1">12</text>
<text x="259.2" y="90.1">11</text>
<text x="39.4" y="116.3">+3.3V</text>
<text x="48.8" y="117.7">1</text>
<text x="63.3" y="117.7">2</text>
<text x="69" y="116.3">+3.3V</text>
<text x="104.9" y="116.3">+3.3V</text>
<text x="172.5" y="118.8">+3.3V</text>
<text x="48.8" y="120.2">3</text>
<text x="48.8" y="122.6">5</text>
<text x="48.8" y="125.1">7</text>
<text x="63.3" y="120.2">4</text>
<text x="63.3" y="122.6">6</text>
<text x="63.3" y="125.1">8</text>
<text x="47.5" y="130">11</text>
<text x="48.8" y="127.6">9</text>
<text x="63.3" y="127.6">10</text>
<text x="63.3" y="130">12</text>
<text x="47.5" y="132.5">13</text>
<text x="47.5" y="135">15</text>
<text x="47.5" y="137.4">17</text>
<text x="63.3" y="132.5">14</text>
<text x="63.3" y="135">16</text>
<text x="63.3" y="137.4">18</text>
<text x="47.5" y="139.9">19</text>
<text x="47.5" y="142.3">21</text>
<text x="63.3" y="139.9">20</text>
<text x="63.3" y="142.3">22</text>
<text x="47.5" y="144.8">23</text>
<text x="47.5" y="147.3">25</text>
<text x="47.5" y="149.7">27</text>
<text x="63.3" y="144.8">24</text>
<text x="63.3" y="147.3">26</text>
<text x="63.3" y="149.7">28</text>
<text x="236.5" y="148.4">R</text>
<text x="241" y="148.5">2</text>
<text x="255.5" y="148.5">1</text>
<text x="236.5" y="153.3">G</text>
<text x="241" y="153.4">4</text>
<text x="255.5" y="153.4">3</text>
<text x="37" y="163.2">+3.3V</text>
<text x="204.5" y="191.7">Title</text>
<text x="214.3" y="194.2">&lt;Title&gt;</text>
<text x="204.5" y="199.1">Size</text>
<text x="207" y="201.6">Custom&lt;Doc&gt;</text>
<text x="214.3" y="199.1">Document Number</text>
<text x="285.8" y="199.1">Rev</text>
<text x="288.3" y="201.6">&lt;RevCode</text>
<text x="204.5" y="206.5">Date:</text>
<text x="217.3" y="206.5">Monday, January 22, 2018</text>
<text x="253.8" y="206.5">Sheet</text>
<text x="266.1" y="206.5">1</text>
<text x="273.5" y="206.5">of</text>
<text x="280.9" y="206.5">1</text>
</g>
<g font-size="2.2" fill="#004080">
<text x="34.2" y="23.7">Vi n</text>
<text x="39.6" y="23.7">Vout</text>
<text x="128.4" y="21.7">IN</text>
<text x="135.6" y="22.4" transform="rotate(-90 135.6 22.4)">BS</text>
<text x="138.1" y="21.7">LX</text>
<text x="34.2" y="28.6">GND</text>
<text x="34.2" y="33.5">EN</text>
<text x="39.9" y="33.5">ADJ</text>
<text x="128.4" y="31.5">EN</text>
<text x="135.6" y="31.8" transform="rotate(-90 135.6 31.8)">GND</text>
<text x="137.8" y="31.5">FB</text>
<text x="134.3" y="77.4">RESET</text>
<text x="149.7" y="77.4">TXD</text>
<text x="28.3" y="82.3">3</text>
<text x="35.5" y="81.3" transform="rotate(-90 35.5 81.3)">5</text>
<text x="37" y="82.3">4</text>
<text x="134.3" y="79.8">ADC</text>
<text x="134.3" y="82.3">CH_PD</text>
<text x="147.3" y="82.3">GPIO5</text>
<text x="149.4" y="79.8">RXD</text>
<text x="28.3" y="87.2">1</text>
<text x="37" y="87.2">2</text>
<text x="134.3" y="84.8">GPIO16</text>
<text x="134.3" y="87.2">GPIO14</text>
<text x="134.3" y="89.7">GPIO12</text>
<text x="147.3" y="89.7">GPIO2</text>
<text x="147.3" y="87.2">GPIO0</text>
<text x="147.3" y="84.8">GPIO4</text>
<text x="134.3" y="92.2">GPIO13</text>
<text x="134.3" y="94.6">VCC</text>
<text x="146.1" y="92.2">GPIO15</text>
<text x="149.1" y="94.6">GND</text>
<text x="53" y="119.3">1</text>
<text x="59.1" y="119.3">2</text>
<text x="53" y="121.8">3</text>
<text x="53" y="124.2">5</text>
<text x="59.1" y="121.8">4</text>
<text x="59.1" y="124.2">6</text>
<text x="53" y="126.7">7</text>
<text x="53" y="129.1">9</text>
<text x="53" y="131.6">11</text>
<text x="57.9" y="129.1">10</text>
<text x="57.9" y="131.6">12</text>
<text x="59.1" y="126.7">8</text>
<text x="53" y="134.1">13</text>
<text x="53" y="136.5">15</text>
<text x="57.9" y="134.1">14</text>
<text x="57.9" y="136.5">16</text>
<text x="53" y="139">17</text>
<text x="53" y="141.4">19</text>
<text x="53" y="143.9">21</text>
<text x="57.9" y="139">18</text>
<text x="57.9" y="141.4">20</text>
<text x="57.9" y="143.9">22</text>
<text x="53" y="146.4">23</text>
<text x="53" y="148.8">25</text>
<text x="57.9" y="146.4">24</text>
<text x="57.9" y="148.8">26</text>
<text x="53" y="151.3">27</text>
<text x="57.9" y="151.3">28</text>
</g>
<g font-size="2.2" fill="#f00">
<text x="20.2" y="74.6">BUTTON1</text>
<text x="60.1" y="74.6">+3.3V</text>
<text x="121.2" y="75.9">WIFI_RST</text>
<text x="165.6" y="75.9">TXD</text>
<text x="163.1" y="83.3">nRST</text>
<text x="165.6" y="78.3">RXD</text>
<text x="225.7" y="80.3">JTCK</text>
<text x="225.7" y="82.8">IO2</text>
<text x="274.7" y="80.3">JTMS</text>
<text x="113.8" y="85.7">BUTTON1</text>
<text x="121.2" y="88.2">LED1</text>
<text x="163.1" y="85.7">GPIO0</text>
<text x="164.1" y="88.2">IO2</text>
<text x="225.7" y="85.2">TXD</text>
<text x="225.9" y="87.7">GPIO0</text>
<text x="274.7" y="87.7">nRST</text>
<text x="275.7" y="85.2">RXD</text>
<text x="121.2" y="90.6">LED2</text>
<text x="226.5" y="90.2">WIFI_RST</text>
<text x="111.4" y="122.7">WIFI_RST</text>
<text x="269.1" y="131.3">+3.3V</text>
<text x="32.5" y="135">nRST</text>
<text x="33.8" y="132.5">RXD</text>
<text x="72" y="135">TXD</text>
<text x="35" y="139.9">JTCK</text>
<text x="72" y="142.4">JTMS</text>
<text x="227.2" y="148.5">LED1</text>
<text x="227.2" y="153.5">LED2</text>
</g>
<g font-size="1.8">
<text x="31.5" y="1.9">5</text>
<text x="89.6" y="1.9">4</text>
<text x="147.8" y="1.9">3</text>
<text x="205.9" y="1.9">2</text>
<text x="264" y="1.9">1</text>
<text x=".6" y="29.6">D</text>
<text x="293.8" y="29.6">D</text>
<text x=".6" y="80.7">C</text>
<text x="293.8" y="80.7">C</text>
<text x=".6" y="131.8">B</text>
<text x="293.8" y="131.8">B</text>
<text x=".6" y="183">A</text>
<text x="293.8" y="183">A</text>
<text x="31.5" y="208.8">5</text>
<text x="89.6" y="208.8">4</text>
<text x="147.8" y="208.8">3</text>
<text x="205.9" y="208.8">2</text>
<text x="264" y="208.8">1</text>
</g>
</svg>
